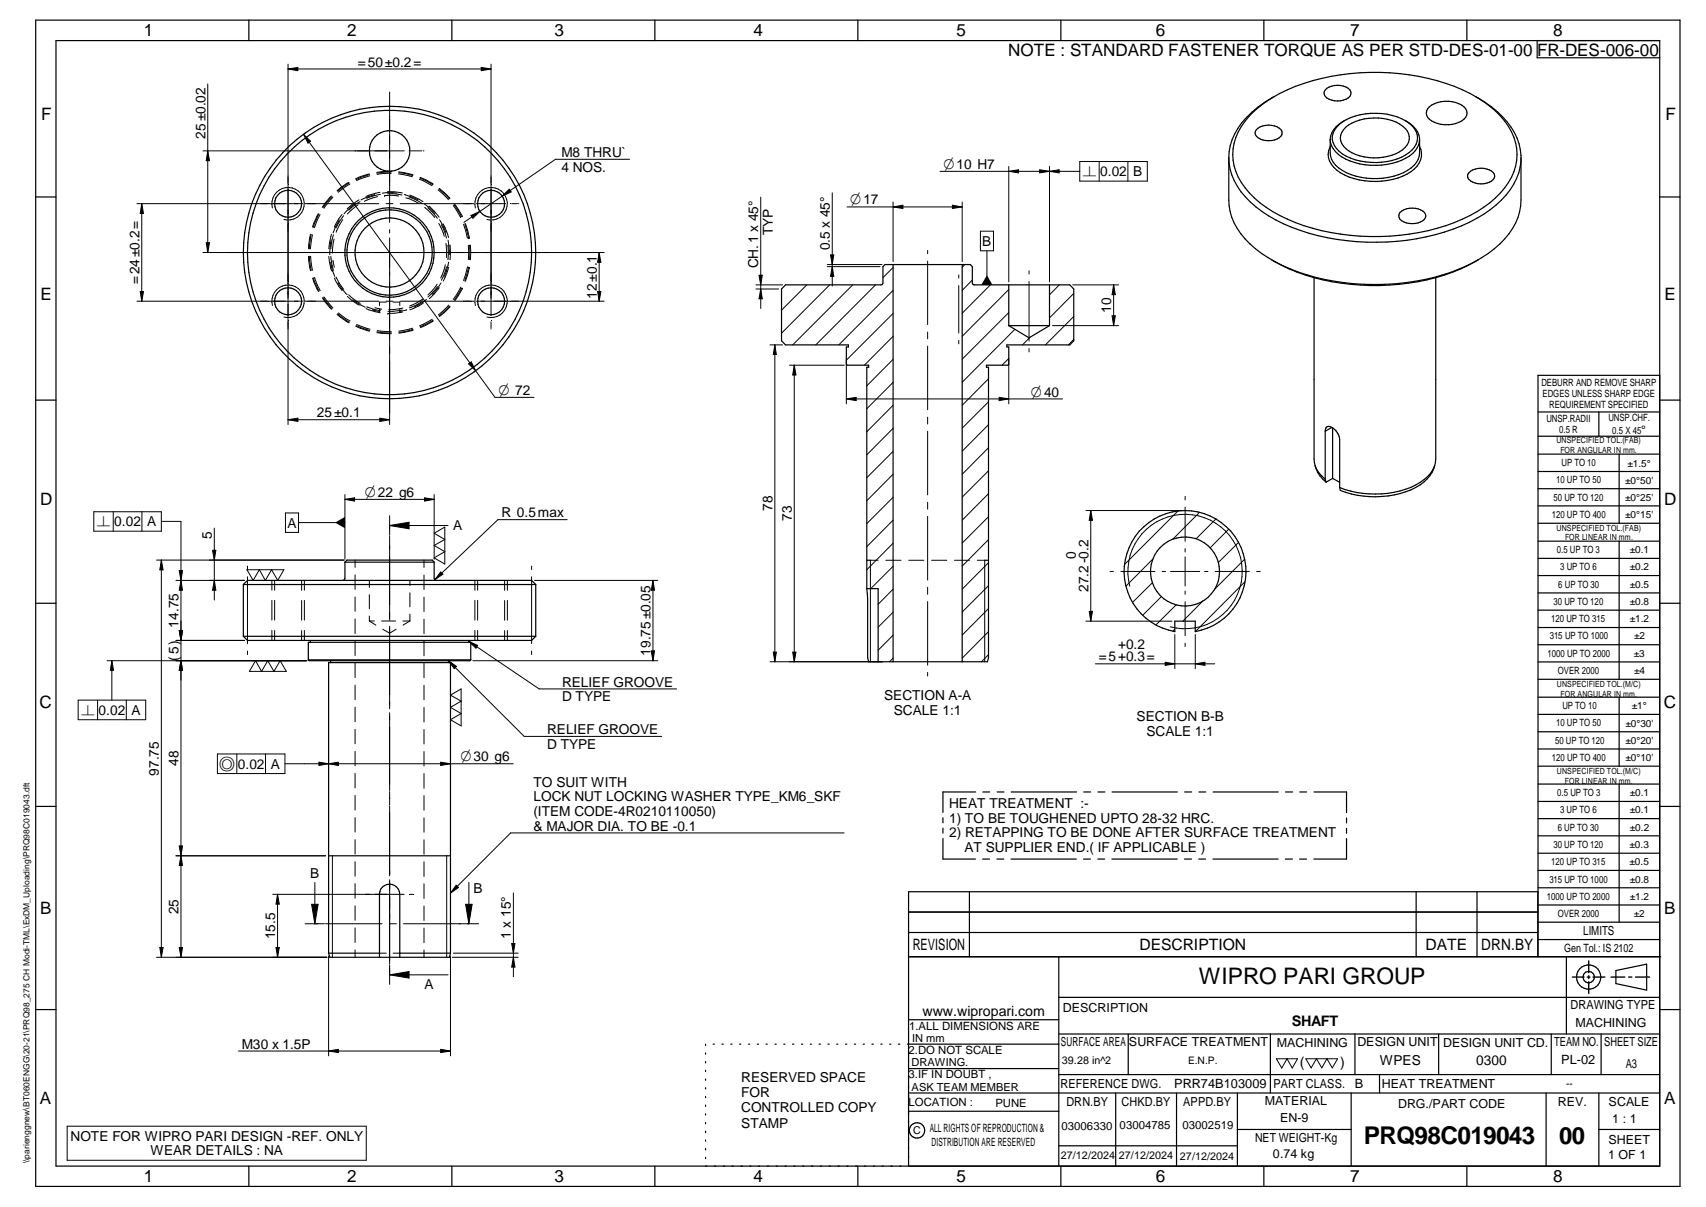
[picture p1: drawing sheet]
<svg xmlns="http://www.w3.org/2000/svg" width="420mm" height="297mm" viewBox="0 0 420 297" stroke-linecap="round" stroke-linejoin="round" font-family="sans-serif">
<g fill="none" stroke="#000" stroke-width=".3">
<path d="M8.8 5h405v287h-405zM13.8 10h395v277h-395zM61.3 5v5M111.3 5v5M161.3 5v5M211.3 5v5M261.3 5v5M311.3 5v5M361.3 5v5M378.6 10v4.2h30.2M302.6 38.8a15.1 15.1 0 0 0 5.4 10.9 38.6 38.6 0 0 0 18.9 8.8 57.8 57.8 0 0 0 35-3.8 22.3 22.3 0 0 0 12.1-12.2l.6-2.8M307.7 28.5a34.6 34.6 0 0 1 17.8-9.2 55.7 55.7 0 0 1 36.5 3.7 22 22 0 0 1 10.9 10.8 12.9 12.9 0 0 1-3.4 13.7 35.1 35.1 0 0 1-17.8 9.3 56.9 56.9 0 0 1-34.6-2.9 22.8 22.8 0 0 1-12.7-11.7 13 13 0 0 1 3.3-13.7z"/>
<path d="M309.4 31.9a4.4 4.4 0 0 1 6.3 .4 1.91 1.91 0 0 1-1.8 2.2 4.2 4.2 0 0 1-4.7-1.4l-.1-.4zM313.8 23.7a23.7 23.7 0 0 0-9.7 9.3 12.4 12.4 0 0 0-1.5 5.8M326.4 22.1a4.7 4.7 0 0 1 6 0 1.51 1.51 0 0 1-.9 2.3 4.7 4.7 0 0 1-5.1-.7 1.17 1.17 0 0 1 0-1.6zM327.6 34.3v3.3a5.2 5.2 0 0 0 3 4.4 16.7 16.7 0 0 0 16.9-.6 4.9 4.9 0 0 0 2.1-3.8v-3.3M331.2 29.6a6.1 6.1 0 0 0-3.6 4.7M331.4 31.3a12.5 12.5 0 0 1 14.1-.2 3.4 3.4 0 0 1 0 5.7 12.4 12.4 0 0 1-14.1-.3 3.2 3.2 0 0 1 0-5.2zM346 29.6l.4 .2M347 30.3a4.2 4.2 0 0 1 0 7.2 15.9 15.9 0 0 1-16.4 .4 4.3 4.3 0 0 1-1.4-6.6 12.2 12.2 0 0 1 9.8-3.4 12.9 12.9 0 0 1 9.7 3.9 4.4 4.4 0 0 1-1.6 6.6 17 17 0 0 1-16.7 .2 5.5 5.5 0 0 1-2.8-4.3M349.6 36.1a4.7 4.7 0 0 1-2.1 6.1 17.7 17.7 0 0 1-17.4 .3 4.8 4.8 0 0 1-2.5-6.4M352 26.3a7.3 7.3 0 0 1 8.5 0 2.02 2.02 0 0 1-.5 3.5 7.5 7.5 0 0 1-8-.5 1.9 1.9 0 0 1 0-3zM363.4 23.7a22.8 22.8 0 0 1 10.2 10.3l.5 1.4 .5 2.9v10.9a14.8 14.8 0 0 1-5.2 10.8 38.6 38.6 0 0 1-18.7 8.8 58 58 0 0 1-34.8-3.4 24.9 24.9 0 0 1-12-10.5 13.5 13.5 0 0 1-1.3-5.7v-10.4M8.8 48.5h5"/>
<path d="M344.8 52.3a4.8 4.8 0 0 1 6 0 1.45 1.45 0 0 1-.9 2.3 4.9 4.9 0 0 1-5.1-.6 1.36 1.36 0 0 1 0-1.7zM361.8 42.5a4.5 4.5 0 0 1 6.2 .4 1.87 1.87 0 0 1-1.8 2.1 4.3 4.3 0 0 1-4.7-1.2v-.9zM408.8 48.5h5M193.5 70.1h23.4h.3l.3-.5v-4l.5-.5h21l.5 .5v4l.2 .5h23.8l.9 1v12.8l-.9 1h-15.5v.5h.4v4.3l-.1 .2h-5.4v.5h.5v71.5l-.2 1h-29.3l-.2-1v-14.5l-.2-2.5v-54.5h.4v-.5h-5.3l-.2-.2v-4.3h.5v-.5h-15.4l-1-1v-12.8zM220 65.1v97.8M237 65.1v97.8M248.4 70.1v10M258.5 70.1v10M313.2 64a51.2 51.2 0 0 0 29 6.1 48 48 0 0 0 21.9-6.1M323.6 68.3v44.6a6.3 6.3 0 0 0 2.8 5M353.6 68.3v44.6a6.9 6.9 0 0 1-3.8 5.8 23.4 23.4 0 0 1-19.9 1.3M8.8 98.5h5"/>
<path d="M248.4 80.1h10.1M258.5 80.1l-5.1 3-5-3M408.8 92.4h-30v143.1M408.8 98.5h5M323.9 114.6a7.1 7.1 0 0 0 2.7 4.1M326.4 106.1v11.8M326.4 117.9l.2 .8M328 105.2a.96 .96 0 0 0-1.2-.2 .96 .96 0 0 0-.4 1.1M328 105.2a3.8 3.8 0 0 1 1.9 3v11.8M328 105.2l-1.6 .9M328.2 117.7l-1.6 1M328.2 117.7l1.7 1"/>
<path d="M328.2 105.3v12.4M353.3 114.6a9.4 9.4 0 0 1-5.8 6 23.9 23.9 0 0 1-17.4 .1l-.2-.7M378.8 101.4h30M378.8 107.4h30M378.8 111.8h30M378.8 116h30M393.8 101.4v6M398.8 111.8v17M85 138.3h21.9M85 138.3v4l-.3 .5h-.3M85 138.3l.5-.5h21l.4 .5M106.9 138.3v4l.3 .5h.2"/>
<path d="M213.5 137.9h.9M242.5 137.9h.9M378.8 120.3h30M378.8 124.5h30M378.8 128.8h30M378.8 133.2h30M378.8 137.4h30M398.8 133.2v34M8.8 148.5h5M59.9 143.8l1-1h70l1 1M59.9 143.8h72M59.9 143.8v12.8"/>
<path d="M59.9 156.6h72M59.9 156.6l1 1h70l1-1M76.4 157.6v.5M115.4 157.6v.5M131.9 143.8v12.8M213.5 144.9h2.8v18M277 142.6a15 15 0 0 1 12.7-16.8 15 15 0 0 1 17 12.5 15 15 0 0 1-12.3 17.1v-2.5h-5.1v2.5a15 15 0 0 1-12.3-12.8M378.8 141.6h30M378.8 145.9h30M378.8 150.2h30M378.8 154.4h30M378.8 158.7h30"/>
<path d="M408.8 148.5h5M75.9 162.4h40M75.9 162.4l.2 .2h39.6l.2-.2M81.4 162.6v.5M110.4 162.6v.5M115.9 162.4v-4.3h-40v4.3M378.8 162.9h30M378.8 167.2h30M378.8 171.6h30M378.8 175.8h30M398.8 171.6v17M8.8 198.5h5"/>
<path d="M240.3 194.9h-8.1v5M242.1 194.9h1.6M245.6 194.9h1.7M249 194.9h16.1M266.9 194.9h1.7M270.4 194.9h1.7M273.9 194.9h16.1M291.8 194.9h1.7M295.3 194.9h1.7M298.8 194.9h16M316.6 194.9h1.7M320.1 194.9h1.7"/>
<path d="M323.6 194.9h8v5.1M378.8 180.1h30M378.8 184.3h30M378.8 188.6h30M378.8 193h30M378.8 197.2h30M398.8 193v33.9M408.8 198.5h5M80.9 210.6h30M232.2 201.3v1.2M232.2 203.8v1.2M232.2 206.3v5.1h8"/>
<path d="M238.7 219.5v16M242 211.4h1.7M245.5 211.4h1.7M249 211.4h16.1M266.9 211.4h1.7M270.4 211.4h1.7M273.8 211.4h16.1M291.7 211.4h1.7M295.2 211.4h1.7M298.7 211.4h16.1M316.6 211.4h1.7M320.1 211.4h1.7"/>
<path d="M331.6 206.4v5h-8M331.6 201.3v1.2M331.6 203.8v1.3M348.8 219.5v16M363.8 219.5v16M378.8 201.5h30M378.8 205.7h30M378.8 210h30M378.8 214.2h30M378.8 218.5h30M80.9 234.6l.3 1h29.5l.2-1M80.9 234.6h12.6"/>
<path d="M93.5 235.6v-15.5a2.5 2.5 0 0 1 2.5-2.5 2.5 2.5 0 0 1 2.5 2.5v15.5M98.5 234.6h12.4M110.9 234.6v-71.5h-30v71.5M223.8 235.5h185.2M223.8 229.5h154.9M223.8 224.5h154.9M260.8 235.5v51.5M378.7 235.5v-16h-154.9v67.5M378.8 222.7h30M378.8 226.9h30M378.8 231.2h30M385.8 235.5v19"/>
<path d="M398 238.8l7.5-1.5v6.4l-7.5-1.6zM8.8 248.5h5M173.8 257v.3M173.8 259.1v.3M175.6 257h.3M177.8 257h.3M180 257h.3M182.1 257h.3M184.4 257h.2M186.5 257h.3M188.7 257h.3M190.9 257h.3"/>
<path d="M193 257h.3M195.2 257h.3M197.4 257h.3M199.5 257h.3M201.7 257h.3M203.9 257h.3M206.1 257h.3M208.2 257h.4M210.4 257h.3M212.6 257h.3M214.7 257h.4M216.9 257h.3"/>
<path d="M219.1 257h.3M221.3 257h.3M223.8 251h37M260.8 257h-37.3M260.8 245.4h148M260.8 254.5h148M277.9 254.5v10M312.9 254.5v14.5M333.7 254.5v10M354.3 254.5v10M382 254.5v10M394.3 254.5v10"/>
<path d="M408.8 248.5h5M173.8 261.2v.4M173.8 263.4v.3M173.8 265.6v.3M173.8 267.7v.3M173.8 269.8v.3M173.8 271.9v.4M173.8 274.1v.3M173.8 276.3v.3M173.8 278.4v.3M223.8 269h185M223.8 263h37"/>
<path d="M223.8 273.5h37M260.8 264.5h148M274.8 269v18M289.8 269v18M304.7 269v18M304.7 278h28.1M332.8 269v18M339.8 264.5v4.5M380.8 269v18M393.8 269v18M393.8 278h15M61.3 287v5"/>
<path d="M111.3 287v5M161.3 287v5M173.8 280.5v.3M173.8 282.7v.3M173.8 284.8v.3M211.3 287v5M260.8 282h43.9M261.3 287v5M311.3 287v5M361.3 287v5"/>
<circle cx="95.9" cy="37.1" r="5"/>
<circle cx="71" cy="50.1" r="3.3"/>
<circle cx="120.9" cy="50.1" r="3.3"/>
<circle cx="71" cy="74.1" r="3.3"/>
<circle cx="95.9" cy="62.1" r="8.5"/>
<circle cx="95.9" cy="62.1" r="35"/>
<circle cx="95.9" cy="62.1" r="36"/>
<circle cx="95.9" cy="62.1" r="11"/>
<circle cx="96" cy="62.2" r="10.5"/>
<circle cx="120.9" cy="74.1" r="3.3"/>
<circle cx="291.8" cy="140.6" r="8.5"/>
<circle cx="391.3" cy="240.5" r="2.99"/>
<circle cx="391.3" cy="240.5" r="1.41"/>
<circle cx="225.9" cy="278.2" r="1.89"/>
</g>
<g fill="none" stroke="#000" stroke-width=".25">
<path d="M70.9 17l2.5-.4v.8zM70.9 17h50M70.9 15.8v88.7M118.5 16.6l2.4 .4-2.4 .4zM120.9 15.8v61.9M50 37.1h49.6M51.2 37.1l.4 2.4h-.8zM51.2 20.7v41.4M74.7 33.1l1.8 1.7-.6 .4zM74.7 33.1l42.4 58.1M96 22.6v32.1M100.7 37.1h.2"/>
<path d="M101.3 37.1h2.6M104.3 37.1h.1M155.1 39.2h-18.3l-13.1 9.1M265.9 39.8h16.7v4.8h-16.7zM270.7 39.8v4.8M277.8 39.8v4.8M34.9 50.1l.4 2.4h-.8zM34.9 50.1v24M50.8 59.7h.8l-.4 2.4zM67.1 51.2a4 4 0 0 1 3.5-5 4 4 0 0 1 4.3 4.3 4 4 0 0 1-5 3.5M74.5 50.1h-40.8M75.1 50.1h18.2"/>
<path d="M76.5 57.7l-.5 3.5M76.7 57.7l-.5 3.6M77 57.8l-.6 3.5M78.4 52.6l-1.4 3.3M78.6 52.7l-1.4 3.3M78.8 52.8l-1.4 3.2M81.5 59.1l-.3 3.6M81.6 48.2l-2.2 2.8M81.6 57.7l-.6 3.5M81.8 48.3l-2.3 2.8M82 48.6l-2.2 2.7M82.1 57.8l-.6 3.5"/>
<path d="M82.3 58.8l-.4 3.5M83.6 54.1l-1.6 3.2M84.2 52.8l-.8 1-1.1 2.1M84.4 54.1l-1.6 3M84.6 53.1l-1.8 3M85.9 44.9l-2.9 2M86 45l-2.9 2.1M86.2 45.3l-2.9 2M87.4 50.2l-2.7 2.4M88.2 50.4l-2.7 2.3M88.4 49.2l-1.7 1.1-1.2 1.1M88.7 49.6l-.9 .5-1.9 1.6"/>
<path d="M91 42.8l-3.4 1.2M91 43l-3.3 1.2M91.1 43.3l-3.3 1.2M92.3 47.9l-3.4 1.3M93 48.4l-3.3 1.1M93.6 47.3l-3.5 1M93.7 47.8l-3.4 1M94.7 48.1h.1M94.7 48.1l1.6-.1 1.9 .3M95.1 50.1h1.7M95.5 47.2h.1M95.5 47.7l3.5 .3"/>
<path d="M95.5 47.2l3.6 .3M96 56.5v.9M96 58.5v46M96.3 42.4l-3.5 .2M96.3 42.7l-3.4 .2M96.3 42.2l-3.5 .2M97.7 47.5l-1-.1-2.6 .1M98.2 42.8l3.4 .7M98.2 42.5l3.5 .7M98.2 42.3l3.5 .7M98.6 50.1h18.1M99.6 47.9l3.3 1.2"/>
<path d="M99.9 48.7l3.2 1.3M100.7 48.5l3.2 1.5M100.9 48l3.3 1.6M103.3 44.1l3.1 1.6M103.4 43.8l3.2 1.7M103.5 43.6l3.2 1.7M104.5 50.2l2.6 2.4M104.6 51.1l2.4 2.4M105.4 51.1l1.1 1.1 1.2 1.5M105.7 50.8l2.5 2.7M107.9 46.7l2.5 2.4M108.1 46.5l2.6 2.4"/>
<path d="M108.1 55l1.3 3.2M108.2 46.4l2.6 2.4M108.2 54.1l1.6 3.2M108.7 55.3l1.3 3.3M109.1 55.1l1.4 3.4M109.8 59.9l.2 3.5M110.4 59.1l.2 3.6M111.6 50.5l1.8 3.1M111.8 50.4l1.9 3M112 50.2l1.9 3.1M114.2 55.2l.9 3.4M114.5 55.1l.9 3.4"/>
<path d="M114.6 55l1 3.5M115.4 58.5h.1M115.6 58.5h.1M116 53l2.2-1-1.8 1.7zM117.1 51.2a4 4 0 0 1 3.5-5 4 4 0 0 1 4.3 4.3 4 4 0 0 1-5 3.5M117.3 50.1h7.2M123.7 48.3l-9.5 6.4M123.7 48.3l1.7-1.7 .5 .6zM126 50.1h1.5M127.7 50.1h.1M187.4 48.5v27.4M205 47.5v22.9"/>
<path d="M208.6 50.9h28.4M220 50.9l2.4-.4v.8zM220 49.7v14.7M231.5 42.2h34.4M234.6 50.5l2.4 .4-2.4 .4zM237 49.7v14.7M241.5 56.9h3.2v4.8h-3.2zM248.4 41v28.4M248.4 42.2l2.5-.4v.7zM256.1 41.8l4.7 .7v-.7l-4.7 .7zM258.5 41v28.4M33.7 74.1h40.8"/>
<path d="M34.5 71.8h.8l-.4 2.3zM50 62.1h98.8M67.1 75.2a4 4 0 0 1 3.5-5 4 4 0 0 1 4.3 4.3 4 4 0 0 1-5 3.5M75.1 74.1h18.2M76 63.1l.5 3.5M76.2 63.1l.5 3.5M76.5 63.1l.5 3.4M76.5 63.1h.1M77 68.5l1.4 3.3M77.2 68.4l1.4 3.2M77.5 68.3l1.4 3.2M79.4 73.3l2.2 2.8"/>
<path d="M79.5 73.2l2.3 2.8M79.8 73.1l2.2 2.7M81 63.1l.6 3.6M81.4 64.6l.5 2.2 .6 1.2M81.5 63.1l.6 3.4M82 64.1l.3 1.7M82.4 68.5l1 1.9 .9 1.1M82.8 68.2l.7 1.4 1.2 1.6M82.8 68.2h.1M83 77.4l3 2.1M83.1 77.2l3 2.1M83.3 69.7h.1"/>
<path d="M83.3 69.7l2.2 2.8M83.3 77l2.9 2M85.5 72.9l1.2 1.1 1.8 1.1M85.9 72.6l2.8 2.1M86.9 73.7l3 1.9M87.8 79.8l3.3 1.2M90.2 75.9l3.4 1.1M90.3 75.5l3.4 1M91.7 76.2l1.8 .5M92.3 75.7l1.7 .4M93.5 76.1v.8M95.1 74.1h1.7"/>
<path d="M95.1 74.3h-1.6v.9M95.5 77.1h.1M96.8 74.3h1.7v.9M98.5 76.1v.8M98.6 74.1h18.1M99 76.3l-3.5 .3M99.1 76.8l-3.6 .3M99.2 75.8l-3.5 .4M100.2 76.2l-1.7 .5M104 74.2l-1.3 .8-1.9 .8M104 73.7l-1.3 .8-1.8 .8M104 73.7h.1"/>
<path d="M104.2 74.6l-3.2 1.6M105 73.7l-.7 .6-2.3 1.3M106.5 78.6l-3.2 1.6M106.6 78.8l-3.1 1.6M106.7 79l-3.2 1.6M107.6 69.9l-1.3 1.8-.9 .9M107.8 70.5l-2.4 2.6M108.2 70.8l-2.5 2.7M108.6 69.6l-.9 1.4-1.3 1.5M109.7 65.2l-.3 1.2-.9 2M110 65.7l-1.3 3.3M110.3 60.4l.1 1.7-.1 1.8"/>
<path d="M110.5 75.1l-2.6 2.4M110.5 64.5l-1 3.5M110.5 65.8l-1.3 3.4M110.7 75.3l-2.6 2.5M110.8 60.3l.1 1.8-.1 1.8M110.9 75.4l-2.7 2.5M113.4 70.7l-1.8 3M113.7 70.9l-1.8 3M113.9 71l-1.9 3M115.1 65.7l-.9 3.3M115.3 60.4v3.5M115.4 65.8l-.9 3.4"/>
<path d="M115.4 65.7h.1M115.6 65.8h.1M115.6 65.8l-1 3.4M115.6 60.3v3.6M115.9 60.3v3.6M117.1 75.2a4 4 0 0 1 3.5-5 4 4 0 0 1 4.3 4.3 4 4 0 0 1-5 3.5M117.3 74.1h31.5M120.9 79.2v1.4M147.2 71.8h.8l-.4 2.3zM147.6 62.1v12M147.6 62.1l.4 2.5h-.8zM186.2 71.1h5.6"/>
<path d="M186.2 70.1h6.5M186.9 67.7h.8l-.3 2.4zM187.4 71.1l.3 2.4h-.8zM198.7 70.1l-6.2 6.2M203.7 65.6h13M203.7 65.1h13.5M204.3 70.1l-11.8 11.9M204.5 62.7h.8l-.3 2.4zM205 65.6l.3 2.4h-.8zM210 70.1l-14.8 14.8M215.6 70.1l-14.7 14.8M220 71.5l-13.4 13.4"/>
<path d="M220 65.8l-2.5 2.5M220 77.1l-11.6 11.5M228.5 61.6v.8M228.5 64.3v15.6M236.1 67.6v.9M236.1 70.3v11.7M237.6 65.1l-.6 .7M239.5 68.9l-2.5 2.6M243.1 61.7v8.4M243.9 70.1l-6.9 7M248.4 71.2l-11.4 11.6M248.4 76.9l-11.4 11.5"/>
<path d="M253.4 66.6v.8M253.4 69.3v14.6M260.9 70.1l-2.4 2.5M264.2 70.1h11.3M264.4 77.9l-6.9 7M264.4 72.2l-5.9 6M273.9 77.7h.8l-.4 2.4zM274.3 70.1v10M274.3 70.1l.4 2.4h-.8zM87.6 80.3l3.4 1.2M87.7 80.1l3.3 1.2M92.8 81.7l3.6 .2"/>
<path d="M92.8 81.9l3.6 .2M92.9 81.4l3.5 .2M101.6 80.8l-3.4 .7M101.7 81.1l-3.5 .7M101.8 81.3l-3.6 .7M115.4 89.5l.7-.4 1 2.1zM117.1 91.2l4.8 6.6h9.6M120.9 80.9v.1M189.6 84.9h3.1M190.8 84.9v78M190.8 84.9l.4 2.3h-.8zM194.4 89.9h13.5"/>
<path d="M195.6 89.9v73M195.6 89.9l.4 2.4h-.8zM208.4 98.2l2.5-.4v.8zM208.4 88.2v11.2M208.4 98.2h53.3M220 88.4l-6.5 6.6M220 94.1l-6.5 6.5M220 99.7l-6.5 6.6M220 82.8l-7.1 7.1M228.5 81.7v1.7M228.5 85.2v15.6M236.1 83.8v.8"/>
<path d="M243.4 93.2l-6.4 6.5M243.4 98.9l-6.4 6.5M246.1 97.8l2.3 .4-2.3 .4zM246.8 89.9l1.6-1.7v11.2M250 81l-13 13.1M253.4 85.8v.8M253.7 83l-1.9 1.9M259.2 80.1h16.3M264.4 83.5l-1.3 1.4M70.9 103.3l2.5-.4v.8zM70.9 103.3h25.1M93.5 102.9l2.5 .4-2.5 .4z"/>
<path d="M220 111.1l-6.5 6.5M220 105.4l-6.5 6.5M220 116.7l-6.5 6.5M228.5 102.7v1.7M228.5 106.1v15.7M243.4 110.2l-6.4 6.5M243.4 115.9l-6.4 6.4M243.4 104.5l-6.4 6.5M23.1 125.9h16.6v4.8h-16.6zM27.9 125.9v4.8M35 125.9v4.8M38.6 137.8h46.1"/>
<path d="M39.7 128.3h4.9v107.3M39.7 137.8l.5 2.5h-.8zM39.7 137.8v97.8M52.4 135.4h.8l-.4 2.4zM52.8 130v17.7M60.9 139.3v.9M70.3 126.2h3.2v4.8h-3.2zM73.5 128.6h11.5M85 121.7v15.9M85 122.9l2.3-.4v.8zM85 122.9h21.9M87.4 137.8v1.8"/>
<path d="M96 129.3l4.7-.8v1.6zM96 126.9v4.8M96 132v20.7M96 129.3h14.4M104.4 137.8v1.9M104.6 122.5l2.3 .4-2.3 .4zM106.9 121.7v15.9M106.9 131.2l2.6-1.5v9.1l-2.6-1.5 2.6-1.5-2.6-1.6 2.6-1.4zM130.9 139.3v.9M139.7 127.9h-17.1l-15.5 14.8M216.3 137.9h-1.9v25M218.2 137.9h3.7"/>
<path d="M220 122.4l-6.5 6.5M220 128l-6.5 6.5M220 133.7l-6.5 6.5M220 139.4l-5.6 5.5M223.8 137.9h3.7M228.5 123.6v1.7M228.5 127.1v15.6M229.4 137.9h3.8M235.1 137.9h3.7M240.7 137.9h1.8v25M243.4 121.5l-6.4 6.5M243.4 127.2l-6.4 6.4"/>
<path d="M243.4 132.8l-6.4 6.5M243.4 138.5l-6.4 6.5M267.5 125.6h23.7M268.6 125.6v27.3M268.6 125.6l.5 2.5h-.8zM283.9 137.6l-6.6 6.6M290.1 125.8l-13.1 13.1M291.9 122.1v.9M291.9 124.8v8.4M291.9 135v.8M291.9 137v7.2M295.4 126.1l-6.6 6.6"/>
<path d="M299.5 127.7l-4.9 4.9M302.6 130.2l-4.6 4.6M305 133.5l-5 4.9M306.5 137.6l-7.4 7.4M43.3 142.8h16.9M43.3 157.6h16.9M44.1 155.2h.8l-.3 2.4zM44.1 140.4h.8l-.3 2.4zM44.6 142.8l.3 2.4h-.8zM52.8 142.8l.4 2.4h-.8zM60.8 140.2h9.1l-1.5 2.6-1.5-2.6-1.5 2.6-1.5-2.6-1.6 2.6zM60.9 141.9v16.5"/>
<path d="M67 142.8v2.4M67 147.7v4.9M67 155.2v2.4M67.6 142.8v2.4M67.6 147.7v4.9M67.6 155.2v2.4M74.3 142.8v2.5M74.3 147.8v4.9M74.3 155.2v2.4M75 142.8v2.4M75 147.7v4.9M75 155.2v2.4"/>
<path d="M87.4 141.5v3.5M87.4 146.9v3.6M87.4 152.3v3.6M87.4 157.7v3.6M91 142.8v1.8M91 146.3v3.5M91 151.6v1.2M91 152.8l1.6 1M91 152.8h1.2M94 152.8h3.4M94.3 154.9l1.7 .9 1.6-.9M96 154.1v20.3"/>
<path d="M99.2 152.8h1.8M101 152.8l-1.7 1M101 142.8v1.3M101 145.9v3.5M101 151.1v1.7M104.4 141.5v3.6M104.4 146.9v3.6M104.4 152.4v3.6M104.4 157.8v3.6M108.5 140.8l.6 .5-2 1.4zM115.4 157.8l2.2 1-.4 .7zM115.4 157.8l17.4 11.7h33.9"/>
<path d="M117 142.8v2.4M117 147.7v4.9M117 155.2v2.4M117.6 142.8v2.4M117.6 147.7v4.9M117.6 155.2v2.4M124.3 142.8v2.5M124.3 147.8v4.9M124.3 155.2v2.4M125 142.8v2.4M125 147.7v4.9M125 155.2v2.4"/>
<path d="M130.9 141.9v16.5M131.6 142.8h30.4M160.8 142.8v19.8M160.8 142.8l.4 2.4h-.8zM220 145l-3.7 3.7M220 150.7l-3.7 3.6M220 156.3l-3.7 3.7M228.5 144.5v1.8M228.5 148v15.7M243.4 144.1l-6.4 6.5M243.4 149.8l-6.4 6.5M243.4 155.4l-6.4 6.6"/>
<path d="M267.5 152.9h21.1M268.3 150.5h.8l-.5 2.4zM273.4 140.6h.8M276 140.6h8.4M278.2 144.3a14.1 14.1 0 0 1 12.5-17.7 14.1 14.1 0 0 1 15.2 15.3 14.1 14.1 0 0 1-17.7 12.4M283.8 143.4l-4.9 4.9M286 146.8l-4.6 4.6M286.2 140.6h.9M288.3 140.6h7.2M289.3 154.8l-.5 .5M289.3 156.2v8.3M289.7 148.8l-5 5"/>
<path d="M291.9 145.5v.8M291.9 148.1v8.4M291.9 158.3v.8M294.4 156.2v8.3M296.3 147.9l-5 5M296.7 140.6h.8M299.3 140.6h8.4M306.6 143.2l-12.2 12.2M309.5 140.6h.9M19.3 172.3h16.6v4.8h-16.6zM24 172.3v4.8M26.4 162.6h49.2"/>
<path d="M27.5 162.6v9.7M27.5 162.6l.5 2.4h-.8zM31.1 172.3v4.8M44.6 162.6l.3 2.4h-.8zM60.9 160.2v.9M62.9 162.6l1.5 2.6 1.5-2.6 1.6 2.6 1.5-2.6 1.5 2.6h-9.1zM87.4 163.2v3.6M87.4 168.6v3.6M87.4 174v3.6M87.4 179.5v3.5M96 175.4v19.2M104.4 163.2v3.6"/>
<path d="M104.4 168.7v3.5M104.4 174.1v3.6M104.4 179.5v3.6M110.4 162.6l2 1.4-.5 .5zM110.4 162.6l18.7 18.6h33.9M110.9 171.1l2.7-1.6v9.1l-2.7-1.5 2.7-1.5-2.7-1.5 2.7-1.5zM116.4 162.6h45.6M130.9 160.2v.9M160.4 160.2h.8l-.4 2.4zM189.6 162.9h27.8M190.4 160.5h.8l-.4 2.4zM195.2 160.5h.8l-.4 2.4z"/>
<path d="M220 162l-.9 .9M228.5 165.5v.9M243.4 161.1l-1.7 1.8M269.8 163.4h29.4M287 163l2.3 .4-2.3 .3zM294.4 163.4l2.3-.4v.7zM53.5 185.5h16.7v4.9h-16.7zM58.3 185.5v4.9M65.4 185.5v4.9M70.2 188h56.2M78.6 187.6l2.3 .4-2.3 .4zM80.9 188l2.4-.4v.8z"/>
<path d="M87.4 184.9v3.6M87.4 190.3v3.6M87.4 195.7v3.6M96 194.8v3.3M96 198.3v17.2M104.4 185v3.5M104.4 190.4v3.6M104.4 195.8v3.6M108.5 187.6l2.4 .4-2.4 .4zM43.3 210.6h36.9M44.1 208.2h.8l-.3 2.4zM44.6 210.6l.3 2.4h-.8z"/>
<path d="M77.5 217.2v10.1M81.9 210.6v25M87.4 201.2v3.6M87.4 206.6v3.6M87.4 212v3.6M87.4 217.5v3.6M96 216.5v20.8M104.4 201.3v3.5M104.4 206.7v3.5M104.4 212.1v3.6M104.4 217.5v3.6M110 210.6v25"/>
<path d="M112.3 217.8l.6 .6-2 1.4zM115.5 217.2v10.1M126.4 219.8v20.6M207.9 205h-82.1l-14.9 14.8M38.6 235.6h41.9M39.4 233.2h.8l-.5 2.4zM44.1 233.2h.8l-.3 2.4zM67.2 220.1h32.4M68 233.2h.8l-.4 2.4zM68.4 220.1l.4 2.4h-.8zM68.4 220.1v15.5M75.1 227.3h4.8"/>
<path d="M76.7 222.5h1.6l-.8 4.8zM80.2 227.3h13.9M80.9 235.3v24.5M87.4 222.9v3.6M87.4 228.3v3.6M87.4 233.8v1.8M93.5 234.6h1.6M95.9 227.3h1.7M96 237.5v4.8M96 239.9h14.4M96 239.9l4.7-.8v1.6zM96.8 234.6h1.7"/>
<path d="M99.4 227.3h18.5M100.9 220.1h.8M104.4 223v3.5M104.4 228.4v3.6M104.4 233.8v1.8M110.9 235.3v24.5M111.4 235.6h16.2M111.7 234.6h15.9M114.7 222.5h1.6l-.8 4.8zM126 232.2h.8l-.4 2.4zM126.4 235.6l.4 2.4h-.8zM58.7 258.7h52.2"/>
<path d="M80.9 258.7l2.4-.5v.8zM108.5 258.2l2.4 .5-2.4 .3zM16.5 277.2h73.7v8.3h-73.7zM314.4 260.6h5.2l-1.3 2.2-1.3-2.2-1.3 2.2zM321.6 260.6h7.8l-1.3 2.2-1.3-2.2-1.3 2.2-1.3-2.2-1.3 2.2z"/>
</g>
<path d="M391.3 236.5v2.9M387.3 240.5h2.8M390.9 240.5h.7M391.3 240.1v.7M391.3 241.6v2.9M392.3 240.5h3M396.8 240.5h3.4M401.1 240.5h.8M402.8 240.5h3.5" fill="none" stroke="#000" stroke-width=".34"/>
<g fill="#000">
<path d="M70.9 17l2.5-.4v.8zM118.5 16.6l2.4 .4-2.4 .4zM51.2 37.1l.4 2.4h-.8zM74.7 33.1l1.8 1.7-.6 .4zM34.9 50.1l.4 2.4h-.8zM50.8 59.7h.8l-.4 2.4zM116 53l2.2-1-1.8 1.7zM123.7 48.3l1.7-1.7 .5 .6zM220 50.9l2.4-.4v.8zM234.6 50.5l2.4 .4-2.4 .4zM248.4 42.2l2.5-.4v.7zM256.1 41.8l2.4 .4-2.4 .3z"/>
<path d="M258.5 42.2l2.3-.4v.7zM34.5 71.8h.8l-.4 2.3zM147.6 62.1l.4 2.5h-.8zM147.2 71.8h.8l-.4 2.3zM186.9 67.7h.8l-.3 2.4zM187.4 71.1l.3 2.4h-.8zM204.5 62.7h.8l-.3 2.4zM205 65.6l.3 2.4h-.8zM243.1 67.7l1.3 2.4h-2.7zM274.3 70.1l.4 2.4h-.8zM273.9 77.7h.8l-.4 2.4zM115.4 89.5l.7-.4 1 2.1z"/>
<path d="M190.8 84.9l.4 2.3h-.8zM195.6 89.9l.4 2.4h-.8zM208.4 98.2l2.5-.4v.8zM246.1 97.8l2.3 .4-2.3 .4zM70.9 103.3l2.5-.4v.8zM93.5 102.9l2.5 .4-2.5 .4zM52.4 135.4h.8l-.4 2.4zM82.5 128.6l2.5-1.4v2.8zM85 122.9l2.3-.4v.8zM96 129.3l4.7-.8v1.6zM104.6 122.5l2.3 .4-2.3 .4zM268.6 125.6l.5 2.5h-.8z"/>
<path d="M39.7 137.8l.5 2.5h-.8zM44.6 142.8l.3 2.4h-.8zM44.1 155.2h.8l-.3 2.4zM44.1 140.4h.8l-.3 2.4zM52.8 142.8l.4 2.4h-.8zM108.5 140.8l.6 .5-2 1.4zM115.4 157.8l2.2 1-.4 .7zM160.8 142.8l.4 2.4h-.8zM268.3 150.5h.8l-.5 2.4zM27.5 162.6l.5 2.4h-.8zM44.6 162.6l.3 2.4h-.8zM110.4 162.6l2 1.4-.5 .5z"/>
<path d="M160.4 160.2h.8l-.4 2.4zM190.4 160.5h.8l-.4 2.4zM195.2 160.5h.8l-.4 2.4zM287 163l2.3 .4-2.3 .3zM294.4 163.4l2.3-.4v.7zM78.6 187.6l2.3 .4-2.3 .4zM80.9 188l2.4-.4v.8zM108.5 187.6l2.4 .4-2.4 .4zM44.1 208.2h.8l-.3 2.4zM44.6 210.6l.3 2.4h-.8zM112.3 217.8l.6 .6-2 1.4zM39.4 233.2h.8l-.5 2.4z"/>
<path d="M44.1 233.2h.8l-.3 2.4zM68 233.2h.8l-.4 2.4zM68.4 220.1l.4 2.4h-.8zM76.7 222.5h1.6l-.8 4.8zM96 239.9l4.7-.8v1.6zM114.7 222.5h1.6l-.8 4.8zM126.4 235.6l.4 2.4h-.8zM126 232.2h.8l-.4 2.4zM80.9 258.7l2.4-.5v.8zM108.5 258.2l2.4 .5-2.4 .3z"/>
</g>
<text font-size="6" x="335.9" y="281.6">PRQ98C019043</text>
<text font-size="5.9" x="384" y="281.6">00</text>
<text font-size="5.6" x="295.3" y="242.2">WIPRO PARI GROUP</text>
<g font-size="4.2">
<text x="35.4" y="9">1</text>
<text x="85.5" y="8.9">2</text>
<text x="136.6" y="9">3</text>
<text x="185.6" y="9">4</text>
<text x="235.6" y="9">5</text>
<text x="284.6" y="8.8">6</text>
<text x="332.6" y="9">7</text>
<text x="382.6" y="9">8</text>
<text x="248.3" y="13.8">NOTE : STANDARD FASTENER TORQUE AS PER STD-DES-01-00 FR-DES-006-00</text>
<text x="10.1" y="29.6">F</text>
<text x="410.2" y="29.6">F</text>
<text x="9.9" y="73.9">E</text>
<text x="409.9" y="73.9">E</text>
<text x="9.9" y="124.2">D</text>
<text x="409.9" y="124.2">D</text>
<text x="9.7" y="174.3">C</text>
<text x="409.7" y="174.3">C</text>
<text x="9.9" y="225">B</text>
<text x="409.8" y="225">B</text>
<text x="9.8" y="271.7">A</text>
<text x="409.8" y="271.7">A</text>
<text x="35.4" y="291">1</text>
<text x="85.5" y="290.9">2</text>
<text x="136.6" y="291">3</text>
<text x="185.6" y="291">4</text>
<text x="235.6" y="291">5</text>
<text x="284.6" y="290.8">6</text>
<text x="332.6" y="291">7</text>
<text x="382.6" y="291">8</text>
</g>
<g font-size="3.9">
<text x="224.8" y="233.8">REVISION</text>
<text x="280.7" y="233.8">DESCRIPTION</text>
<text x="351.1" y="233.8">DATE</text>
<text x="364.8" y="233.8">DRN.BY</text>
</g>
<g font-size="3.7">
<text x="232.4" y="41.6">O10 H7</text>
<text x="266.6" y="43.3">n</text>
<text x="209.4" y="50.3">O17</text>
<text x="122.8" y="97.2">O 72</text>
<text x="253.9" y="97.6">O40</text>
<text x="89.9" y="122.3">O22 g6</text>
<text x="23.8" y="129.5">n</text>
<text x="20" y="175.9">n</text>
<text x="54" y="189.1">a</text>
<text x="113.4" y="187.4">O30 g6</text>
</g>
<text font-size="3.6" x="318.2" y="252.6">SHAFT</text>
<g font-size="3.5">
<text x="227.2" y="250">www.wipropari.com</text>
<text x="320.1" y="262.5">(</text>
<text x="330.1" y="262.5">)</text>
</g>
<g font-size="3.4">
<text x="88.2" y="16.4">=50±0.2=</text>
<text x="50.6" y="34.1" transform="rotate(-90 50.6 34.1)">25±0.02</text>
<text x="138.2" y="38.6">M8 THRU`</text>
<text x="138.2" y="42.2">4 NOS.</text>
<text x="271" y="43.3">0.02 B</text>
<text x="190.4" y="57.9" transform="rotate(-90 190.4 57.9)">TYP</text>
<text x="204.4" y="61.6" transform="rotate(-90 204.4 61.6)">0.5 x 45°</text>
<text x="241.9" y="60.5">B</text>
<text x="34.3" y="69.9" transform="rotate(-90 34.3 69.9)">=24±0.2=</text>
<text x="186.8" y="66" transform="rotate(-90 186.8 66)">CH.1 x 45°</text>
<text x="147" y="73.5" transform="rotate(-90 147 73.5)">12±0.1</text>
<text x="273.7" y="77" transform="rotate(-90 273.7 77)">10</text>
<text x="78.1" y="102.7">25±0.1</text>
<text x="190.2" y="125.7" transform="rotate(-90 190.2 125.7)">78</text>
<text x="28.1" y="129.5">0.02 A</text>
<text x="70.8" y="129.8">A</text>
<text x="111.6" y="130.5">A</text>
<text x="123.5" y="127.3">R 0.5max</text>
<text x="195" y="128.2" transform="rotate(-90 195 128.2)">73</text>
<text x="52.2" y="132.7" transform="rotate(-90 52.2 132.7)">5</text>
<text x="265" y="137.5" transform="rotate(-90 265 137.5)">0</text>
<text x="268" y="145.7" transform="rotate(-90 268 145.7)">27.2-0.2</text>
<text x="44" y="154.4" transform="rotate(-90 44 154.4)">14.75</text>
<text x="160.2" y="161.4" transform="rotate(-90 160.2 161.4)">19.75±0.05</text>
<text x="275.4" y="159.6">+0.2</text>
<text x="44" y="162.6" transform="rotate(-90 44 162.6)">(5)</text>
<text x="270.6" y="162.8">=5+0.3=</text>
<text x="138.4" y="169">RELIEF GROOVE</text>
<text x="138.4" y="172.6">D TYPE</text>
<text x="217.8" y="172.4">SECTION A-A</text>
<text x="24.3" y="175.9">0.02 A</text>
<text x="220.1" y="176">SCALE 1:1</text>
<text x="279.9" y="177.5">SECTION B-B</text>
<text x="134.7" y="180.6">RELIEF GROOVE</text>
<text x="134.7" y="184.2">D TYPE</text>
<text x="282.4" y="181.1">SCALE 1:1</text>
<text x="39.1" y="190.9" transform="rotate(-90 39.1 190.9)">97.75</text>
<text x="44" y="188.5" transform="rotate(-90 44 188.5)">48</text>
<text x="58.6" y="189.1">0.02 A</text>
<text x="131.4" y="193.6">TO SUIT WITH</text>
<text x="131.4" y="197.2">LOCK NUT LOCKING WASHER TYPE_KM6_SKF</text>
<text x="131.4" y="200.8">(ITEM CODE-4R0210110050)</text>
<text x="233.8" y="198.8">HEAT TREATMENT :-</text>
<text x="233.8" y="202.4">1) TO BE TOUGHENED UPTO 28-32 HRC.</text>
<text x="131.4" y="204.4">&amp; MAJOR DIA. TO BE -0.1</text>
<text x="233.8" y="206">2) RETAPPING TO BE DONE AFTER SURFACE TREATMENT</text>
<text x="237.5" y="209.6">AT SUPPLIER END.( IF APPLICABLE )</text>
<text x="76.4" y="216">B</text>
<text x="116.6" y="219.7">B</text>
<text x="44" y="225" transform="rotate(-90 44 225)">25</text>
<text x="67.8" y="231.1" transform="rotate(-90 67.8 231.1)">15.5</text>
<text x="125.8" y="231.1" transform="rotate(-90 125.8 231.1)">1 x 15°</text>
<text x="104.6" y="243.4">A</text>
<text x="59.6" y="258.1">M30 x 1.5P</text>
<text x="339.8" y="262.2">WPES</text>
<text x="363.6" y="262">0300</text>
<text x="182.6" y="266.2">RESERVED SPACE</text>
<text x="182.6" y="270">FOR</text>
<text x="182.6" y="273.7">CONTROLLED COPY</text>
<text x="17.4" y="280.8">NOTE FOR WIPRO PARI DESIGN -REF. ONLY</text>
<text x="182.6" y="277.5">STAMP</text>
<text x="37.1" y="284.4">WEAR DETAILS : NA</text>
</g>
<g font-size="3.1">
<text x="389.9" y="230.2">LIMITS</text>
<text x="261.8" y="249">DESCRIPTION</text>
<text x="386.8" y="248.4">DRAWING TYPE</text>
<text x="261.3" y="257.5">SURFACE AREA</text>
<text x="278" y="257.5">SURFACE TREATMENT</text>
<text x="314.5" y="257.6">MACHINING</text>
<text x="334.3" y="257.5">DESIGN UNIT</text>
<text x="355.4" y="257.6">DESIGN UNIT CD.</text>
<text x="382.8" y="257.3">TEAM NO.</text>
<text x="388" y="252.8">MACHINING</text>
<text x="395.1" y="257.4">SHEET SIZE</text>
<text x="384.5" y="261.9">PL-02</text>
<text x="400.4" y="262.8">A3</text>
<text x="261.2" y="267.8">REFERENCE DWG.</text>
<text x="289.2" y="267.8">PRR74B103009</text>
<text x="313.6" y="267.7">PART CLASS.</text>
<text x="333.7" y="267.7">B</text>
<text x="340.3" y="267.7">HEAT TREATMENT</text>
<text x="262.6" y="272.2">DRN.BY</text>
<text x="276.2" y="272.1">CHKD.BY</text>
<text x="291.4" y="272.2">APPD.BY</text>
<text x="311.5" y="272">MATERIAL</text>
<text x="344.3" y="272.6">DRG./PART CODE</text>
<text x="383.7" y="272.2">REV.</text>
<text x="396.2" y="272.3">SCALE</text>
<text x="309.1" y="280.9">NET WEIGHT-Kg</text>
<text x="315.3" y="276.1">EN-9</text>
<text x="396.1" y="281.4">SHEET</text>
<text x="397.1" y="276.4">1 : 1</text>
<text x="313.5" y="285.1">0.74 kg</text>
<text x="396.1" y="285.3">1 OF 1</text>
</g>
<text font-size="3" x="404.2" y="106.8">°</text>
<g font-size="2.8">
<text x="385.2" y="234.4">Gen Tol.: IS 2102</text>
<text x="223.9" y="253.4">1.ALL DIMENSIONS ARE</text>
<text x="223.8" y="259.3">2.DO NOT SCALE</text>
<text x="223.8" y="265.4">3.IF IN DOUBT ,</text>
<text x="223.8" y="272.2">LOCATION :</text>
<text x="245.1" y="272.4">PUNE</text>
<text x="229" y="278.7">ALL RIGHTS OF REPRODUCTION &amp;</text>
<text x="261.4" y="278">03006330</text>
<text x="275.7" y="277.7">03004785</text>
<text x="291.2" y="277.9">03002519</text>
<text x="229.4" y="282.1">DISTRIBUTION ARE RESERVED</text>
</g>
<g font-size="2.7">
<text x="224.7" y="256.4">IN mm</text>
<text x="224.5" y="262.4">DRAWING.</text>
<text x="261.5" y="261.9">39.28 in^2</text>
<text x="224.5" y="268.4">ASK TEAM MEMBER</text>
<text x="224.9" y="279.2">C</text>
<text x="261.3" y="285.2">27/12/2024</text>
<text x="275.6" y="285.2">27/12/2024</text>
<text x="290.6" y="285.4">27/12/2024</text>
</g>
<g font-size="2.5">
<text x="379.6" y="95">DEBURR AND REMOVE SHARP</text>
<text x="379.9" y="97.7">EDGES UNLESS SHARP EDGE</text>
<text x="381.5" y="100.5">REQUIREMENT SPECIFIED</text>
<text x="380.9" y="103.8">UNSP.RADII</text>
<text x="384" y="106.6">0.5 R</text>
<text x="396.1" y="103.6">UNSP.CHF.</text>
<text x="397.1" y="106.8">0.5 X 45</text>
<text x="383.2" y="119">10 UP TO 50</text>
<text x="384.6" y="114.7">UP TO 10</text>
<text x="400.3" y="119">±0°50'</text>
<text x="400.8" y="114.8">±1.5°</text>
<text x="382.6" y="123.2">50 UP TO 120</text>
<text x="400.3" y="123.2">±0°25'</text>
<text x="382.2" y="127.4">120 UP TO 400</text>
<text x="400.3" y="127.4">±0°15'</text>
<text x="383.4" y="136.1">0.5 UP TO 3</text>
<text x="401.4" y="136.1">±0.1</text>
<text x="384.2" y="140.4">3 UP TO 6</text>
<text x="401.4" y="140.3">±0.2</text>
<text x="382.6" y="148.8">30 UP TO 120</text>
<text x="383.8" y="144.6">6 UP TO 30</text>
<text x="401.4" y="148.9">±0.8</text>
<text x="401.4" y="144.7">±0.5</text>
<text x="382" y="153.1">120 UP TO 315</text>
<text x="401.4" y="153.1">±1.2</text>
<text x="381.2" y="161.6">1000 UP TO 2000</text>
<text x="381.7" y="157.4">315 UP TO 1000</text>
<text x="402.4" y="161.6">±3</text>
<text x="402.5" y="157.4">±2</text>
<text x="383.7" y="165.9">OVER 2000</text>
<text x="402.5" y="165.9">±4</text>
<text x="383.2" y="178.8">10 UP TO 50</text>
<text x="384.8" y="174.5">UP TO 10</text>
<text x="400.3" y="178.8">±0°30'</text>
<text x="401.9" y="174.6">±1°</text>
<text x="383" y="183">50 UP TO 120</text>
<text x="400.3" y="183.1">±0°20'</text>
<text x="382.2" y="187.3">120 UP TO 400</text>
<text x="400.3" y="187.3">±0°10'</text>
<text x="383.5" y="195.9">0.5 UP TO 3</text>
<text x="401.4" y="196">±0.1</text>
<text x="384.2" y="200.1">3 UP TO 6</text>
<text x="401.4" y="200.2">±0.1</text>
<text x="382.6" y="208.7">30 UP TO 120</text>
<text x="383.7" y="204.4">6 UP TO 30</text>
<text x="401.4" y="208.7">±0.3</text>
<text x="401.4" y="204.4">±0.2</text>
<text x="382" y="213">120 UP TO 315</text>
<text x="401.4" y="212.9">±0.5</text>
<text x="381" y="221.4">1000 UP TO 2000</text>
<text x="381.6" y="217.2">315 UP TO 1000</text>
<text x="401.4" y="221.4">±1.2</text>
<text x="401.4" y="217.2">±0.8</text>
<text x="383.7" y="225.7">OVER 2000</text>
<text x="402.4" y="225.7">±2</text>
<text x="292.6" y="261.9">E.N.P.</text>
<text x="385.7" y="267.5">--</text>
</g>
<g font-size="2.1">
<text x="383.3" y="109.1">UNSPECIFIED TOL.(FAB)</text>
<text x="384.3" y="111.4">FOR ANGULAR IN mm.</text>
<text x="383.4" y="130.6">UNSPECIFIED TOL.(FAB)</text>
<text x="385.4" y="133">FOR LINEAR IN mm.</text>
<text x="383.4" y="169">UNSPECIFIED TOL.(M/C)</text>
<text x="384.3" y="171.4">FOR ANGULAR IN mm.</text>
<text x="383.4" y="190.5">UNSPECIFIED TOL.(M/C)</text>
<text x="385.4" y="192.8">FOR LINEAR IN mm.</text>
<text x="7.2" y="286.3" transform="rotate(-90 7.2 286.3)">\\parienggnew\BT060ENGG\20-21\PRQ98_275 CH Modi-TML\ExDM_Uploading\PRQ98C019043.dft</text>
</g>
</svg>
